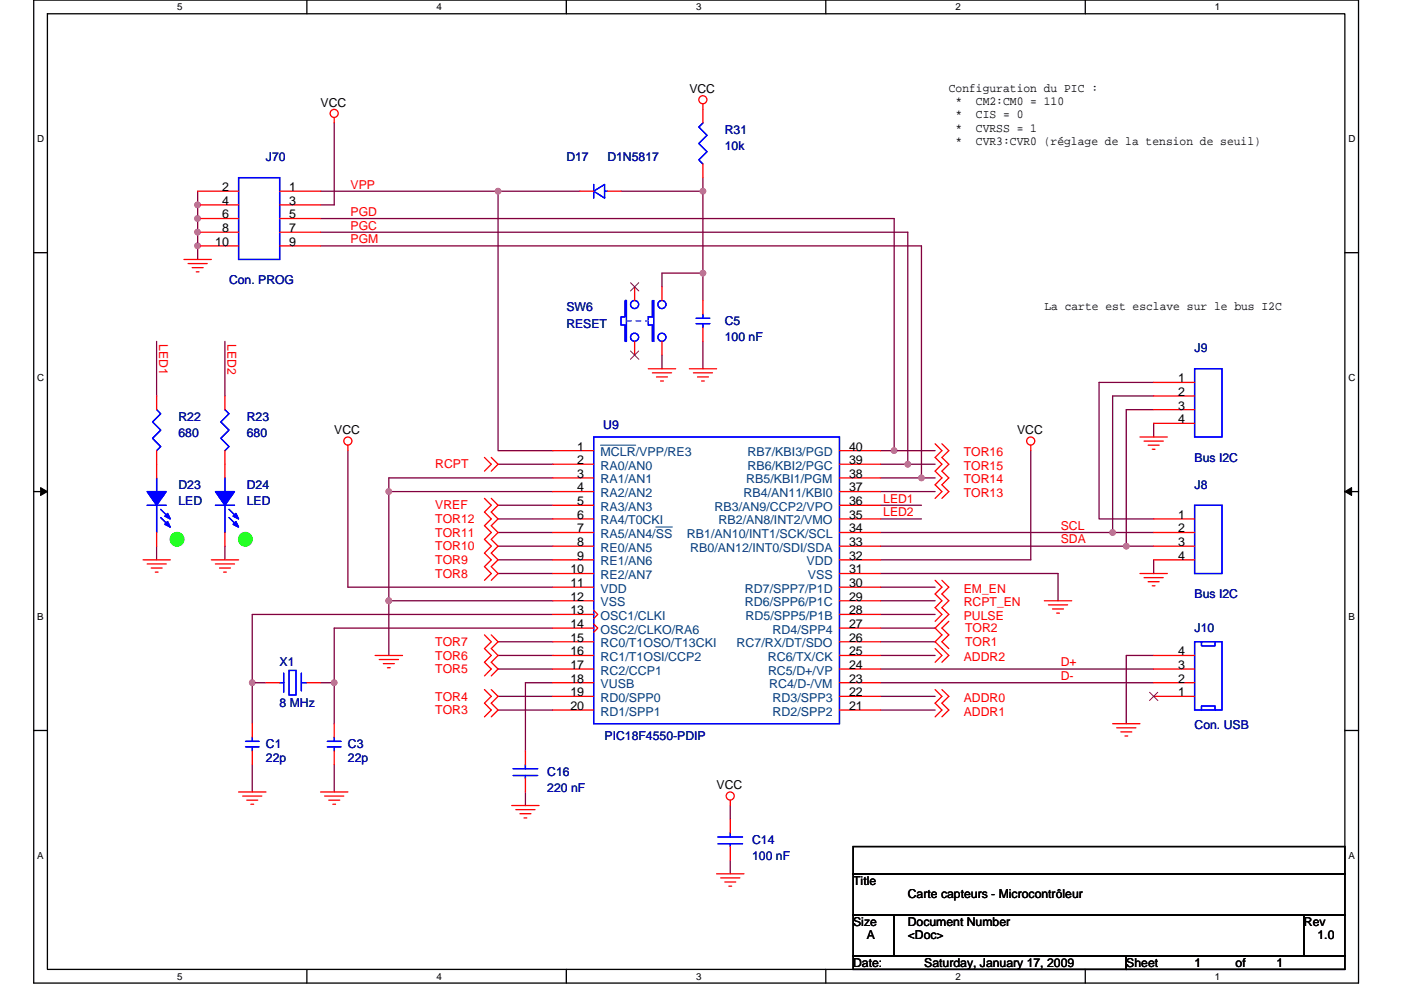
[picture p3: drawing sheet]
<svg xmlns="http://www.w3.org/2000/svg" width="297mm" height="210mm" viewBox="0 0 297 210" stroke-linecap="round" stroke-linejoin="round" font-family="sans-serif">
<path d="M7.2 0h280.8v208.5h-280.8zM10.1 2.9h275v202.7h-275z" fill="none" stroke="#000" stroke-width=".28"/>
<g fill="#fff">
<path d="M37.5 .3h1.2v2.3h-1.2z"/>
<path d="M37.5 205.9h1.2v2.3h-1.2z"/>
</g>
<path d="M65.1 0v2.9M65.1 205.6v2.9" fill="none" stroke="#000" stroke-width=".28"/>
<g fill="#fff">
<path d="M92.6 .3h1.1v2.3h-1.1z"/>
<path d="M92.6 205.9h1.1v2.3h-1.1z"/>
</g>
<path d="M120.1 0v2.9M120.1 205.6v2.9" fill="none" stroke="#000" stroke-width=".28"/>
<g fill="#fff">
<path d="M147.6 .3h1.1v2.3h-1.1z"/>
<path d="M147.6 205.9h1.1v2.3h-1.1z"/>
</g>
<path d="M175.1 0v2.9M175.1 205.6v2.9" fill="none" stroke="#000" stroke-width=".28"/>
<g fill="#fff">
<path d="M202.6 .3h1.1v2.3h-1.1z"/>
<path d="M202.6 205.9h1.1v2.3h-1.1z"/>
</g>
<path d="M230.1 0v2.9M230.1 205.6v2.9" fill="none" stroke="#000" stroke-width=".28"/>
<g fill="#fff">
<path d="M257.6 .3h1.2v2.3h-1.2z"/>
<path d="M257.6 205.9h1.2v2.3h-1.2z"/>
<path d="M7.9 28.3h1.5v2.3h-1.5z"/>
<path d="M285.9 28.3h1.5v2.3h-1.5z"/>
<path d="M7.9 78.9h1.5v2.3h-1.5z"/>
<path d="M285.9 78.9h1.5v2.3h-1.5z"/>
</g>
<path d="M7.2 53.6h2.9M285.1 53.6h2.9" fill="none" stroke="#000" stroke-width=".28"/>
<g fill="#fff">
<path d="M7.9 129.6h1.4v2.3h-1.4z"/>
<path d="M285.9 129.6h1.3v2.3h-1.3z"/>
</g>
<path d="M7.2 104.3h2.9M285.1 104.3h2.9" fill="none" stroke="#000" stroke-width=".28"/>
<path d="M8.6 103.4l1.5 .9-1.5 .8zM285.1 104.3l1.5-.9v1.7z" fill="#000" stroke="#000" stroke-width=".21"/>
<g fill="#fff">
<path d="M7.9 180.3h1.4v2.3h-1.4z"/>
<path d="M285.9 180.3h1.4v2.3h-1.4z"/>
</g>
<path d="M7.2 154.9h2.9M285.1 154.9h2.9M180.9 179.6h104.2v5.7h-104.2zM180.9 185.3h104.2v8.7h-104.2zM180.9 194h8.7v8.7h-8.7zM189.6 194h86.9v8.7h-86.9zM276.5 194h8.6v8.7h-8.6zM180.9 202.7h57.9v2.9h-57.9zM238.8 202.7h46.3v2.9h-46.3z" fill="none" stroke="#000" stroke-width=".28"/>
<g fill="none" stroke="#800040" stroke-width=".28">
<path d="M70.9 26.1v17.4h-2.9M149 37.7v2.9M41.9 40.6v14.4M68 49.3h124.5v49.2M68 40.6h37.6M68 52.2h127.4v49.2M68 46.4h121.6v49.2M105.6 40.6v55h11.6M105.6 40.6h17.4M131.7 40.6h17.3M149 57.9v5.8M149 57.9h-8.6v2.9"/>
<path d="M149 40.6v17.3M33.2 72.4v11.6M47.7 72.4v11.6M140.4 75.3v2.9M149 72.4v5.8M73.8 95.6v28.9h43.4M105.6 98.5h11.6M186.7 95.6h2.9M186.7 98.5h5.8M189.6 95.6h8.7M192.5 98.5h5.8M218.5 95.6v23.1h-31.8"/>
<path d="M244.6 89.8v2.9M244.6 86.9h-5.8v28.9M244.6 84h-8.7v28.9M244.6 81.1h-11.6v29h11.6M33.2 115.8v2.9M47.7 115.8v2.9M82.4 104.3h34.8M82.4 104.3v23.1M105.6 107.2h11.6M105.6 118.7h11.6M105.6 115.8h11.6M105.6 112.9h11.6"/>
<path d="M105.6 110.1h11.6M117.2 101.4h-34.8v2.9M186.7 101.4h8.7M186.7 104.3h11.6M186.7 107.2h8.7M186.7 115.8h52.1M186.7 110.1h8.7M186.7 112.9h49.2M195.4 101.4h2.9M235.9 112.9h8.7M238.8 115.8h5.8M244.6 118.7v2.9"/>
<path d="M82.4 127.4v11.6M82.4 127.4h34.8M105.6 136.1h11.6M105.6 139h11.6M105.6 121.6h11.6M117.2 133.2h-46.3v11.6M117.2 130.3h-63.7v14.5M186.7 124.5h11.6M186.7 130.3h11.6M186.7 139h11.6M186.7 127.4h11.6M186.7 133.2h11.6"/>
<path d="M186.7 136.1h11.6M186.7 121.6h37.6v5.8M244.6 139h-5.8v14.5M53.5 144.8v8.7M53.5 144.8h2.9M68 144.8h2.9M70.9 144.8v8.7M105.6 141.9h11.6M105.6 150.6h11.6M105.6 147.7h11.6M117.2 144.8h-5.8v14.5M186.7 144.8h57.9"/>
<path d="M186.7 141.9h57.9M186.7 147.7h11.6M186.7 150.6h11.6M53.5 162.2v5.8M70.9 162.2v5.8M111.4 168v2.9M154.8 170.9v2.9M154.8 182.5v2.8"/>
</g>
<g fill="#f0f" stroke="#f0f" stroke-width=".28">
<circle cx="41.9" cy="52.1" r=".57"/>
<circle cx="41.9" cy="46.3" r=".57"/>
<circle cx="41.9" cy="43.5" r=".57"/>
<circle cx="41.9" cy="49.2" r=".57"/>
<circle cx="149" cy="40.6" r=".57"/>
<circle cx="149" cy="57.9" r=".57"/>
<circle cx="189.6" cy="95.6" r=".57"/>
<circle cx="192.5" cy="98.5" r=".57"/>
<circle cx="82.4" cy="127.4" r=".57"/>
<circle cx="70.8" cy="144.8" r=".57"/>
<circle cx="53.5" cy="144.8" r=".57"/>
<circle cx="105.6" cy="40.6" r=".57"/>
<circle cx="195.4" cy="101.4" r=".57"/>
<circle cx="238.8" cy="115.8" r=".57"/>
<circle cx="235.9" cy="112.9" r=".57"/>
<circle cx="82.4" cy="104.3" r=".57"/>
</g>
<g fill="none" stroke="#f00" stroke-width=".28">
<path d="M70.9 24.9v1.2M149 34.8v2.9M149 22v4.1M39 55h5.8M39.9 55.9h4M40.7 56.8h2.4M41.6 57.7h.6M41.9 40.6h8.7M41.9 43.5h8.7M41.9 46.4h8.7M41.9 49.3h8.7M41.9 52.2h8.7"/>
<path d="M59.3 40.6h8.7M59.3 43.5h8.7M59.3 46.4h8.7M59.3 49.3h8.7M59.3 52.2h8.7M123 40.6h2.9M128.8 40.6h2.9M134.6 60.8v2.9M134.6 72.4v2.9M137.5 78.2h5.8M138.3 79.1h4.1M139.2 79.9h2.3"/>
<path d="M140.4 60.8v2.9M140.4 72.4v2.9M146.2 78.2h5.7M147 79.1h4.1M147.9 79.9h2.3M149 63.7v2.9M149 69.5v2.9M33.2 84v2.9M33.2 95.6v5.8M47.7 84v2.9M47.7 95.6v5.8M73.8 94.4v1.2"/>
<path d="M102.7 97l1.5 1.5-1.5 1.4M104.2 97l1.4 1.5-1.4 1.4M117.2 95.6h8.7M117.2 98.5h8.7M140.1 80.8h.5M148.8 80.8h.5M178 95.6h8.7M178 98.5h8.7M198.3 94.1l1.4 1.5-1.4 1.4 1.4 1.5-1.4 1.4 1.4 1.5-1.4 1.4 1.4 1.5-1.4 1.4M199.7 94.1l1.5 1.5-1.5 1.4 1.5 1.5-1.5 1.4 1.5 1.5-1.5 1.4 1.5 1.5-1.5 1.4M218.5 94.4v1.2M241.7 92.7h5.8"/>
<path d="M242.6 93.6h4M243.4 94.4h2.4M244.3 95.3h.6M244.6 81.1h8.7M244.6 84h8.7M244.6 86.9h8.7M244.6 89.8h8.7M30.3 118.7h5.8M31.2 119.6h4M33.2 112.9v2.9M44.8 118.7h5.8M45.7 119.6h4"/>
<path d="M47.7 112.9v2.9M102.7 105.7l1.5 1.5-1.5 1.4 1.5 1.5-1.5 1.4 1.5 1.4-1.5 1.5 1.5 1.4-1.5 1.5 1.5 1.4-1.5 1.5 1.5 1.4-1.5 1.5M104.2 105.7l1.4 1.5-1.4 1.4 1.4 1.5-1.4 1.4 1.4 1.4-1.4 1.5 1.4 1.4-1.4 1.5 1.4 1.4-1.4 1.5 1.4 1.4-1.4 1.5M117.2 110.1h8.7M117.2 112.9h8.7M117.2 115.8h8.7M117.2 118.7h8.7M117.2 101.4h8.7M117.2 104.3h8.7M117.2 107.2h8.7M178 110.1h8.7M178 112.9h8.7"/>
<path d="M178 115.8h8.7M178 118.7h8.7M178 101.4h8.7M178 104.3h8.7M178 107.2h8.7M244.6 110.1h8.7M244.6 112.9h8.7M244.6 115.8h8.7M244.6 118.7h8.7M32.1 120.5h2.3M32.9 121.3h.6M46.5 120.5h2.3"/>
<path d="M47.4 121.3h.6M79.5 139h5.8M80.4 139.9h4.1M102.7 134.7l1.5 1.4-1.5 1.5 1.5 1.4-1.5 1.5 1.5 1.4-1.5 1.5M104.2 134.7l1.4 1.4-1.4 1.5 1.4 1.4-1.4 1.5 1.4 1.4-1.4 1.5M117.2 139h8.7M117.2 121.6h8.7M117.2 124.5h8.7M117.2 127.4h8.7M117.2 130.3h8.7M117.2 133.2h8.7M117.2 136.1h8.7"/>
<path d="M125.9 129.5l.8 .8-.8 .9M125.9 132.4l.8 .8-.8 .9M178 139h8.7M178 121.6h8.7M178 124.5h8.7M178 127.4h8.7M178 130.3h8.7M178 133.2h8.7M178 136.1h8.7M198.3 137.6l1.4 1.4-1.4 1.5M198.3 123.1l1.4 1.4-1.4 1.5 1.4 1.4-1.4 1.5 1.4 1.4-1.4 1.5M199.7 123.1l1.5 1.4-1.5 1.5 1.5 1.4-1.5 1.5 1.5 1.4-2.9 2.9 1.4 1.5-1.4 1.4 2.9 2.9-1.5 1.5"/>
<path d="M201.2 131.8l-1.5 1.4 1.5 1.5-1.5 1.4 1.5 1.5M221.4 127.4h5.8M222.3 128.3h4.1M223.2 129.2h2.3M224 130h.6M241.7 121.6h5.8M242.6 122.5h4M243.4 123.4h2.4M244.3 124.2h.6M244.6 139h8.7M53.5 153.5v2.9M53.5 159.3v2.9"/>
<path d="M56.4 144.8h2.9M65.1 144.8h2.9M70.9 153.5v2.9M70.9 159.3v2.9M81.3 140.8h2.3M82.1 141.6h.6M102.7 146.3l1.5 1.4-1.5 1.4 1.5 1.5-1.5 1.4M104.2 146.3l1.4 1.4-1.4 1.4 1.4 1.5-1.4 1.4M111.4 159.3v2.9M117.2 144.8h8.7M117.2 147.7h8.7M117.2 141.9h8.7"/>
<path d="M117.2 150.6h8.7M178 144.8h8.7M178 147.7h8.7M178 141.9h8.7M178 150.6h8.7M198.3 146.3l1.4 1.4-1.4 1.4 1.4 1.5-1.4 1.4M199.7 146.3l1.5 1.4-1.5 1.4 1.5 1.5-1.5 1.4M235.9 153.5h5.8M236.8 154.4h4M237.6 155.2h2.4M238.5 156.1h.6M244.6 144.8h8.7"/>
<path d="M244.6 147.7h8.7M244.6 141.9h8.7M50.6 168h5.8M51.5 168.8h4M52.3 169.7h2.3M53.2 170.6h.6M68 168h5.8M68.8 168.8h4.1M69.7 169.7h2.3M70.6 170.6h.5M108.5 170.9h5.8M109.4 171.7h4"/>
<path d="M110.2 172.6h2.4M111.1 173.5h.6M111.4 165.1v2.9M154.8 169.7v1.2M154.8 173.8v2.9M154.8 179.6v2.9M151.9 185.3h5.8M152.8 186.2h4.1M153.7 187.1h2.3M154.5 188h.6"/>
<circle cx="70.9" cy="24.1" r=".86"/>
<circle cx="149" cy="21.2" r=".86"/>
<circle cx="73.8" cy="93.5" r=".86"/>
<circle cx="218.5" cy="93.5" r=".86"/>
<circle cx="154.8" cy="168.8" r=".86"/>
</g>
<g fill="#0f0" stroke="#0f0" stroke-width=".28">
<circle cx="52" cy="114.4" r="1.44"/>
<circle cx="37.5" cy="114.4" r="1.44"/>
</g>
<g fill="none" stroke="#00f" stroke-width=".28">
<path d="M50.6 37.7h8.7v17.3h-8.7zM125.9 39.1v2.9M149 26.1l-.8 .8 1.7 1.8-1.7 1.7 1.7 1.8-1.7 1.7 .8 .9M125.9 40.6l2.3-1.5v2.9zM128.2 40.6h.6M132.5 63.7h.3v8.7h-.3v-3.5h-.8v-1.7h.8zM138.3 63.7v3.5h-.8v1.7h.8v3.5M138.6 63.7v8.7M147.6 68.6h2.9M147.6 67.5h2.9M149 66.6v.9M149 68.6v.9"/>
<path d="M253.3 78.2h5.8v14.5h-5.8zM33.2 86.9l.9 .9-1.8 1.7 1.8 1.7-1.8 1.8 1.8 1.7-.9 .9M47.7 86.9l.9 .9-1.8 1.7 1.8 1.7-1.8 1.8 1.8 1.7-.9 .9M125.9 92.7h52.1v60.8h-52.1zM31.2 107.2h4M33.2 101.4v2.9M33.2 107.2v5.7M34.1 108l1.7 1.8M34.1 109.8l1.7 1.7M45.7 107.2h4M47.7 101.4v2.9M47.7 107.2v5.7"/>
<path d="M48.6 108l1.7 1.8M48.6 109.8l1.7 1.7M253.3 107.2h5.8v14.4h-5.8zM253.3 136.1h5.8v14.5h-5.8zM254.7 136.1v.9h2.9v-.9M52 158.4h2.9M52 157.2h2.9M53.5 156.4v.8M53.5 158.4v.9M59.3 146.8h.1M59.3 144.8h.9M60.2 142.8v4"/>
<path d="M61.3 142.2h1.5v5.2h-1.5zM63.9 146.5h.1M63.9 142.8v3.7M63.9 144.8h1.2M64.8 146.5h.1M69.4 157.2h2.9M69.4 158.4h2.9M70.9 158.4v.9M70.9 156.4v.8M254.7 150.6v-.9h2.9v.9M108.8 163h5.2M108.8 164.5h5.2"/>
<path d="M111.4 164.5v.6M111.4 162.2v.8M152.2 177.5h5.2M152.2 179h5.2M154.8 179v.6M154.8 176.7v.8"/>
<circle cx="134.5" cy="71.5" r=".86"/>
<circle cx="134.5" cy="64.6" r=".86"/>
<circle cx="140.3" cy="71.5" r=".86"/>
<circle cx="140.3" cy="64.6" r=".86"/>
</g>
<g fill="#00f" stroke="#00f" stroke-width=".28">
<path d="M45.7 104.3h4l-2 2.9z" fill-rule="evenodd"/>
<path d="M49.4 111.2l.6-.6 .6 1.2z" fill-rule="evenodd"/>
<path d="M49.4 109.5l.6-.6 .6 1.2z" fill-rule="evenodd"/>
<path d="M45.7 104.3h4l-2 2.9z" fill-rule="evenodd"/>
<path d="M49.4 111.2l.6-.6 .6 1.2z" fill-rule="evenodd"/>
<path d="M49.4 109.5l.6-.6 .6 1.2z" fill-rule="evenodd"/>
<path d="M31.2 104.3h4l-2 2.9z" fill-rule="evenodd"/>
<path d="M34.9 111.2l.6-.6 .6 1.2z" fill-rule="evenodd"/>
<path d="M34.9 109.5l.6-.6 .6 1.2z" fill-rule="evenodd"/>
<path d="M31.2 104.3h4l-2 2.9z" fill-rule="evenodd"/>
<path d="M34.9 111.2l.6-.6 .6 1.2z" fill-rule="evenodd"/>
<path d="M34.9 109.5l.6-.6 .6 1.2z" fill-rule="evenodd"/>
</g>
<path d="M132.8 68.1h4.7M137.5 68.1h.1" fill="none" stroke="#fff" stroke-width=".21" stroke-dasharray="1 1 1 1 1 1 1 1"/>
<path d="M132.8 68.1h4.7M137.5 68.1h.1" fill="none" stroke="#00f" stroke-width=".21" stroke-dasharray="1 1 1 1 1 1 1 1"/>
<path d="M133.7 60l1.7 1.7M135.4 60l-1.7 1.7M133.7 74.4l1.7 1.8M135.4 74.4l-1.7 1.8M243.7 146.8l1.8 1.8M245.5 146.8l-1.8 1.8" fill="none" stroke="#804000" stroke-width=".21"/>
<path d="M127.3 94.4h7.5M139 111.8h3.6" fill="none" stroke="#004080" stroke-width=".21"/>
<g font-size="2.6">
<text x="68" y="22.6">VCC</text>
<text x="146.2" y="19.7">VCC</text>
<text x="201.2" y="19.5">Configuration du PIC :</text>
<text x="202.6" y="22.3">*</text>
<text x="206.9" y="22.3">CM2:CM0 = 110</text>
<text x="202.6" y="25.1">*</text>
<text x="202.6" y="27.9">*</text>
<text x="206.9" y="25.1">CIS = 0</text>
<text x="206.9" y="27.9">CVRSS = 1</text>
<text x="202.6" y="30.8">*</text>
<text x="206.9" y="30.8">CVR3:CVR0 (réglage de la tension de seuil)</text>
<text x="47.1" y="40.5">2</text>
<text x="61.3" y="40.5">1</text>
<text x="47.1" y="43.4">4</text>
<text x="47.1" y="46.3">6</text>
<text x="61.3" y="43.4">3</text>
<text x="61.3" y="46.3">5</text>
<text x="45.6" y="52.1">10</text>
<text x="47.1" y="49.2">8</text>
<text x="61.3" y="49.2">7</text>
<text x="61.3" y="52.1">9</text>
<text x="221.4" y="65.8">La carte est esclave sur le bus I2C</text>
<text x="249.8" y="81.1">1</text>
<text x="249.8" y="84">2</text>
<text x="249.8" y="86.9">3</text>
<text x="249.8" y="89.8">4</text>
<text x="70.9" y="92.1">VCC</text>
<text x="122.4" y="95.6">1</text>
<text x="180" y="95.6">40</text>
<text x="215.6" y="92.1">VCC</text>
<text x="122.4" y="98.4">2</text>
<text x="122.4" y="101.3">3</text>
<text x="180" y="101.3">38</text>
<text x="180" y="98.4">39</text>
<text x="122.4" y="104.2">4</text>
<text x="122.4" y="107.1">5</text>
<text x="180" y="107.1">36</text>
<text x="180" y="104.2">37</text>
<text x="122.4" y="110">6</text>
<text x="122.4" y="112.9">7</text>
<text x="180" y="112.9">34</text>
<text x="180" y="110">35</text>
<text x="249.8" y="110">1</text>
<text x="249.8" y="112.9">2</text>
<text x="122.4" y="115.8">8</text>
<text x="122.4" y="118.7">9</text>
<text x="180" y="118.7">32</text>
<text x="180" y="115.8">33</text>
<text x="249.8" y="115.8">3</text>
<text x="249.8" y="118.7">4</text>
<text x="120.9" y="121.6">10</text>
<text x="120.9" y="124.5">11</text>
<text x="180" y="124.5">30</text>
<text x="180" y="121.6">31</text>
<text x="120.9" y="127.4">12</text>
<text x="120.9" y="130.3">13</text>
<text x="180" y="127.4">29</text>
<text x="180" y="130.3">28</text>
<text x="120.9" y="133.2">14</text>
<text x="120.9" y="136.1">15</text>
<text x="180" y="136.1">26</text>
<text x="180" y="133.2">27</text>
<text x="120.9" y="139">16</text>
<text x="120.9" y="141.9">17</text>
<text x="180" y="141.9">24</text>
<text x="180" y="139">25</text>
<text x="249.8" y="141.9">3</text>
<text x="249.8" y="139">4</text>
<text x="120.9" y="144.8">18</text>
<text x="120.9" y="147.7">19</text>
<text x="180" y="147.7">22</text>
<text x="180" y="144.8">23</text>
<text x="249.8" y="147.7">1</text>
<text x="249.8" y="144.8">2</text>
<text x="120.9" y="150.6">20</text>
<text x="180" y="150.6">21</text>
<text x="151.9" y="167.4">VCC</text>
<text x="180.9" y="187.7">Title</text>
<text x="192.5" y="190.6">Carte capteurs - Microcontrôleur</text>
<text x="180.9" y="196.4">Size</text>
<text x="192.5" y="196.4">Document Number</text>
<text x="276.5" y="196.4">Rev</text>
<text x="183.8" y="199.3">A</text>
<text x="192.5" y="199.3">&lt;Doc&gt;</text>
<text x="279.3" y="199.3">1.0</text>
<text x="180.9" y="205">Date:</text>
<text x="196" y="205">Saturday, January 17, 2009</text>
<text x="238.8" y="205">Sheet</text>
<text x="253.3" y="205">1</text>
<text x="262" y="205">of</text>
<text x="270.7" y="205">1</text>
</g>
<g font-size="2.6" fill="#000080">
<text x="153.7" y="28.4">R31</text>
<text x="56.4" y="34.2">J70</text>
<text x="120.1" y="34.2">D17</text>
<text x="128.8" y="34.2">D1N5817</text>
<text x="153.7" y="31.9">10k</text>
<text x="48.6" y="60.3">Con. PROG</text>
<text x="120.1" y="66.1">SW6</text>
<text x="120.1" y="69.5">RESET</text>
<text x="153.7" y="69">C5</text>
<text x="153.7" y="72.4">100 nF</text>
<text x="253.3" y="74.7">J9</text>
<text x="37.8" y="89.2">R22</text>
<text x="52.3" y="89.2">R23</text>
<text x="37.8" y="92.7">680</text>
<text x="52.3" y="92.7">680</text>
<text x="127.9" y="91">U9</text>
<text x="253.3" y="97.9">Bus I2C</text>
<text x="37.8" y="103.7">D23</text>
<text x="37.8" y="107.2">LED</text>
<text x="52.3" y="103.7">D24</text>
<text x="52.3" y="107.2">LED</text>
<text x="253.3" y="103.7">J8</text>
<text x="253.3" y="126.9">Bus I2C</text>
<text x="253.3" y="134.1">J10</text>
<text x="59.3" y="141.4">X1</text>
<text x="59.3" y="150">8 MHz</text>
<text x="253.3" y="154.7">Con. USB</text>
<text x="56.4" y="158.7">C1</text>
<text x="56.4" y="161.6">22p</text>
<text x="73.8" y="158.7">C3</text>
<text x="73.8" y="161.6">22p</text>
<text x="128.2" y="157">PIC18F4550-PDIP</text>
<text x="116" y="164.5">C16</text>
<text x="116" y="168">220 nF</text>
<text x="159.5" y="179">C14</text>
<text x="159.5" y="182.5">100 nF</text>
</g>
<g font-size="2.6" fill="#f00">
<text x="74.3" y="40">VPP</text>
<text x="74.3" y="45.8">PGD</text>
<text x="74.3" y="48.7">PGC</text>
<text x="74.3" y="51.6">PGM</text>
<text x="33.8" y="73" transform="rotate(90 33.8 73)">LED1</text>
<text x="48.3" y="73" transform="rotate(90 48.3 73)">LED2</text>
<text x="92.3" y="99.4">RCPT</text>
<text x="204.3" y="99.7">TOR15</text>
<text x="204.3" y="96.8">TOR16</text>
<text x="187.3" y="106.6">LED1</text>
<text x="204.3" y="105.4">TOR13</text>
<text x="204.3" y="102.5">TOR14</text>
<text x="92.3" y="108">VREF</text>
<text x="92.3" y="113.8">TOR11</text>
<text x="92.3" y="110.9">TOR12</text>
<text x="187.3" y="109.5">LED2</text>
<text x="224.9" y="112.4">SCL</text>
<text x="92.3" y="119.6">TOR9</text>
<text x="92.3" y="116.7">TOR10</text>
<text x="224.9" y="115.3">SDA</text>
<text x="92.3" y="122.5">TOR8</text>
<text x="204.3" y="125.7">EM_EN</text>
<text x="204.3" y="131.5">PULSE</text>
<text x="204.3" y="128.6">RCPT_EN</text>
<text x="92.3" y="137">TOR7</text>
<text x="204.6" y="134.1">TOR2</text>
<text x="204.6" y="137">TOR1</text>
<text x="92.3" y="139.9">TOR6</text>
<text x="92.3" y="142.8">TOR5</text>
<text x="204.3" y="140.2">ADDR2</text>
<text x="224.9" y="141.3">D+</text>
<text x="92.3" y="148.6">TOR4</text>
<text x="204.3" y="148.9">ADDR0</text>
<text x="224.9" y="144.2">D-</text>
<text x="92.3" y="151.5">TOR3</text>
<text x="204.3" y="151.8">ADDR1</text>
</g>
<g font-size="2.6" fill="#004080">
<text x="127.3" y="96.8">MCLR/VPP/RE3</text>
<text x="127.3" y="99.6">RA0/AN0</text>
<text x="158.5" y="99.6">RB6/KBI2/PGC</text>
<text x="158.5" y="96.8">RB7/KBI3/PGD</text>
<text x="127.3" y="102.5">RA1/AN1</text>
<text x="127.3" y="105.4">RA2/AN2</text>
<text x="157.6" y="105.4">RB4/AN11/KBI0</text>
<text x="158.2" y="102.5">RB5/KBI1/PGM</text>
<text x="127.3" y="108.3">RA3/AN3</text>
<text x="127.3" y="111.2">RA4/T0CKI</text>
<text x="151.5" y="108.3">RB3/AN9/CCP2/VPO</text>
<text x="152.4" y="111.2">RB2/AN8/INT2/VMO</text>
<text x="127.3" y="114.1">RA5/AN4/SS</text>
<text x="127.3" y="117">RE0/AN5</text>
<text x="127.3" y="119.9">RE1/AN6</text>
<text x="145.6" y="114.1">RB1/AN10/INT1/SCK/SCL</text>
<text x="146.3" y="117">RB0/AN12/INT0/SDI/SDA</text>
<text x="171" y="119.9">VDD</text>
<text x="127.3" y="122.8">RE2/AN7</text>
<text x="127.3" y="125.7">VDD</text>
<text x="157.9" y="125.7">RD7/SPP7/P1D</text>
<text x="171.3" y="122.8">VSS</text>
<text x="127.3" y="128.6">VSS</text>
<text x="127.3" y="131.5">OSC1/CLKI</text>
<text x="157.9" y="128.6">RD6/SPP6/P1C</text>
<text x="158.1" y="131.5">RD5/SPP5/P1B</text>
<text x="127.3" y="134.4">OSC2/CLKO/RA6</text>
<text x="127.3" y="137.3">RC0/T1OSO/T13CKI</text>
<text x="156.2" y="137.3">RC7/RX/DT/SDO</text>
<text x="163.8" y="134.4">RD4/SPP4</text>
<text x="127.3" y="140.2">RC1/T1OSI/CCP2</text>
<text x="127.3" y="143.1">RC2/CCP1</text>
<text x="162.8" y="140.2">RC6/TX/CK</text>
<text x="162.8" y="143.1">RC5/D+/VP</text>
<text x="127.3" y="146">VUSB</text>
<text x="127.3" y="148.9">RD0/SPP0</text>
<text x="163.1" y="146">RC4/D-/VM</text>
<text x="163.8" y="148.9">RD3/SPP3</text>
<text x="127.3" y="151.8">RD1/SPP1</text>
<text x="163.8" y="151.8">RD2/SPP2</text>
</g>
<g font-size="2.1">
<text x="37.5" y="2.2">5</text>
<text x="92.6" y="2.2">4</text>
<text x="147.6" y="2.2">3</text>
<text x="202.6" y="2.2">2</text>
<text x="257.6" y="2.2">1</text>
<text x="7.9" y="30.1">D</text>
<text x="285.9" y="30.1">D</text>
<text x="7.9" y="80.8">C</text>
<text x="285.9" y="80.8">C</text>
<text x="7.9" y="131.4">B</text>
<text x="285.9" y="131.4">B</text>
<text x="7.9" y="182.1">A</text>
<text x="285.9" y="182.1">A</text>
<text x="37.5" y="207.8">5</text>
<text x="92.6" y="207.8">4</text>
<text x="147.6" y="207.8">3</text>
<text x="202.6" y="207.8">2</text>
<text x="257.6" y="207.8">1</text>
</g>
</svg>
